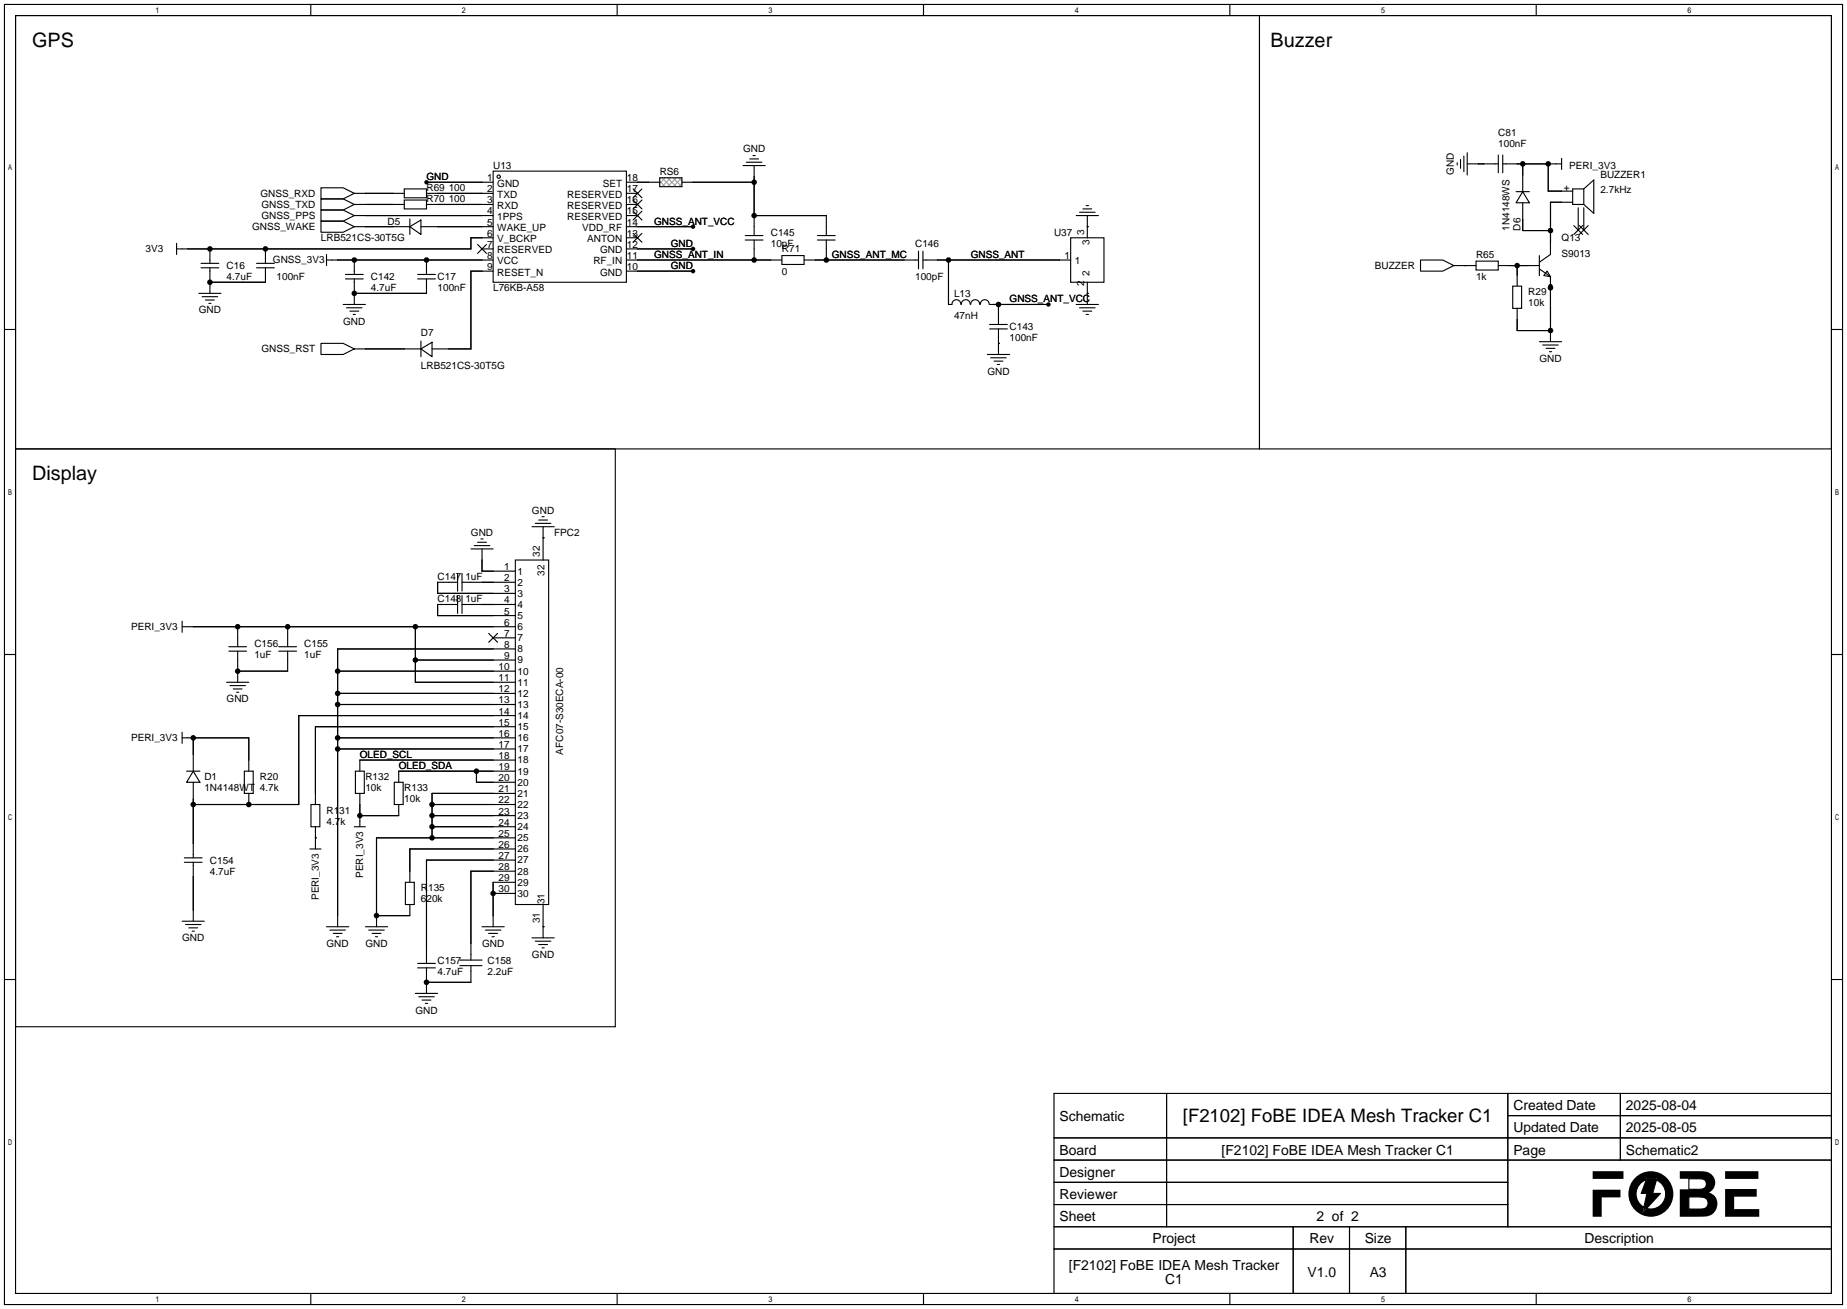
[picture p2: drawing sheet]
<svg xmlns="http://www.w3.org/2000/svg" width="422mm" height="299mm" viewBox="0 0 422 299" stroke-linecap="round" stroke-linejoin="round" font-family="sans-serif">
<g fill="#000">
<path d="M364.2 271.9h6.4v1.8h-4.3v4.4h-2.1zM364.2 267.7h7.1v1.8h-7.1zM376.7 269.3h2.2l-.9 3.5h1.8l-4.1 4.4 1-4.4h-1.4zM394.5 271.8h7.3v1.7h-5.2v2.9h5.7v1.7h-7.8zM394.5 267.7h7.6v1.8h-7.6z"/>
<path d="M372.4 272.9a5.2 5.2 0 0 0 10.3 0 5.2 5.2 0 0 0-10.3 0zM375 270.6l1.5-1 .2-.3h2.2l-.1 .4a3.4 3.4 0 0 1 2 4.3 3.4 3.4 0 0 1-4.2 2.2l-.9 1 .2-1.2a3.5 3.5 0 0 1-.9-5.4z"/>
<path d="M384.2 267.7v1.7l4.4 .1a1.26 1.26 0 0 1 1.6 1.2 1.26 1.26 0 0 1-1.6 1.1l-4.4 .1v6.2h3.5a7.2 7.2 0 0 0 3.9-.5 2.97 2.97 0 0 0 .7-4.1l-.5-.4-1-.5a2.6 2.6 0 0 0 1.3-3.2 2.6 2.6 0 0 0-3-1.7zM386.2 273.6h1.7a2.43 2.43 0 0 1 2.6 .9v1.2l-.6 .5-3.7 .2z"/>
<circle cx="348.2" cy="37.5" r=".63"/>
<circle cx="354.1" cy="37.5" r=".63"/>
<circle cx="48" cy="56.9" r=".63"/>
<circle cx="60.7" cy="56.9" r=".63"/>
<circle cx="81" cy="59.4" r=".63"/>
<circle cx="97.5" cy="41.7" r=".51"/>
<circle cx="97.5" cy="59.4" r=".63"/>
<circle cx="158.5" cy="56.9" r=".51"/>
<circle cx="158.5" cy="51.8" r=".51"/>
<circle cx="172.5" cy="49.3" r=".63"/>
<circle cx="172.5" cy="59.4" r=".63"/>
<circle cx="172.5" cy="41.7" r=".63"/>
<circle cx="189" cy="59.4" r=".63"/>
<circle cx="216.9" cy="59.4" r=".63"/>
<circle cx="354.6" cy="52.7" r=".63"/>
<circle cx="48" cy="64.5" r=".63"/>
<circle cx="81" cy="67.1" r=".63"/>
<circle cx="158.5" cy="62" r=".51"/>
<circle cx="228.3" cy="69.6" r=".63"/>
<circle cx="239.8" cy="69.6" r=".51"/>
<circle cx="347" cy="60.7" r=".63"/>
<circle cx="354.6" cy="65.8" r=".63"/>
<circle cx="354.6" cy="75.6" r=".63"/>
<circle cx="354.6" cy="65.4" r=".51"/>
<circle cx="54.4" cy="143.3" r=".63"/>
<circle cx="54.4" cy="153.4" r=".63"/>
<circle cx="65.8" cy="143.3" r=".63"/>
<circle cx="77.2" cy="158.5" r=".63"/>
<circle cx="77.2" cy="153.4" r=".63"/>
<circle cx="95" cy="143.3" r=".63"/>
<circle cx="95" cy="150.9" r=".63"/>
<circle cx="44.2" cy="168.7" r=".63"/>
<circle cx="77.2" cy="168.7" r=".63"/>
<circle cx="77.2" cy="161" r=".63"/>
<circle cx="77.2" cy="171.2" r=".63"/>
<circle cx="109" cy="176.3" r=".63"/>
<circle cx="44.2" cy="183.9" r=".63"/>
<circle cx="56.9" cy="183.9" r=".63"/>
<circle cx="82.3" cy="186.4" r=".63"/>
<circle cx="98.8" cy="186.4" r=".63"/>
<circle cx="98.8" cy="189" r=".63"/>
<circle cx="98.8" cy="183.9" r=".63"/>
<circle cx="98.8" cy="191.5" r=".63"/>
<circle cx="86.1" cy="209.3" r=".63"/>
<circle cx="112.8" cy="204.2" r=".63"/>
<circle cx="97.5" cy="224.5" r=".63"/>
</g>
<g fill="none" stroke="#000" stroke-width=".25">
<path d="M1 1h420.4v297.2h-420.4zM3.6 3.6h415.2v292.1h-415.2zM3.6 3.6h284.4v99h-284.4zM71.1 1v2.6M141.1 1v2.6M211.2 1v2.6M281.3 1v2.6M288 3.6h130.8v99h-130.8zM351.3 1v2.6M112.8 39.1h30.5v25.4h-30.5zM169.9 37.8h5.1M170.7 37.1h3.5"/>
<path d="M171.4 36.3h2.1M172.2 35.6h.5M172.5 37.8v16M333.3 37.2v.5M334 36.4v2.1M334.8 35.7v3.5M335.5 37.5h7.2M335.5 34.9v5.1M342.7 35.4v4.1M343.7 37.5h13.4M343.7 35.4v4.1M348.2 37.5v6.3"/>
<path d="M354.1 37.5v6.2h5.6M357.1 36.2v2.5M40.4 55.6v2.6M48 56.9v3.3M60.7 56.9v3.3M73.4 42.9h5.1l2.5 1.3-2.5 1.3h-5.1zM73.4 45.5h5.1l2.5 1.2-2.5 1.3h-5.1zM73.4 50.5h5.1l2.5 1.3-2.5 1.3h-5.1zM73.4 48h5.1l2.5 1.3-2.5 1.2h-5.1zM74.7 59.4h38.1M74.7 58.2v2.5M81 44.2h11.5"/>
<path d="M81 46.7h11.5M81 49.3h31.8M81 51.8h12.7M81 59.4v3.3M92.5 43.2h5v2h-5zM92.5 45.7h5v2.1h-5zM93.7 51.8l2.6-1.5v3.3zM93.7 50v3.6M96.3 51.8h16.5M97.5 41.7h15.3M97.5 44.2h15.3M97.5 46.7h15.3"/>
<path d="M97.5 59.4v3.3M109.2 55.9l2.1 2M110.2 56.9h2.6M111.3 55.9l-2.1 2M112.8 54.4h-5.1v2.5h-67.3M143.3 41.7h7.6M143.3 44.2h2.5M143.3 46.7h2.5M143.3 49.3h2.5M143.3 51.8h15.2M143.3 54.4h2.5M143.3 56.9h15.2"/>
<path d="M143.3 59.4h35.5M144.8 53.3l2 2.1M144.8 48.3l2 2M144.8 45.7l2 2.1M144.8 43.2l2 2M146.8 53.3l-2 2.1M146.8 48.3l-2 2M146.8 45.7l-2 2.1M146.8 43.2l-2 2M150.9 40.6h5.1v2.1h-5.1zM156 41.7h16.5M170.4 53.8h4.1"/>
<path d="M170.4 54.9h4.1M172.5 49.3h16.5v4.5M172.5 54.9v4.5M178.8 58.4h5.1v2.1h-5.1zM183.9 59.4h26.2M186.9 53.8h4.1M186.9 54.9h4.1M189 54.9v4.5M210.1 57.4v4.1M211.1 59.4h33.8M211.1 57.4v4.1M216.9 59.4v10.2h.8"/>
<path d="M244.9 54.4h7.6v10.1h-7.6zM246.1 49.3h5.1M246.9 48.5h3.5M247.6 47.8h2.1M248.4 47h.5M248.7 51.8h.1M248.7 49.3v5.1M324.9 59.4h5l2.6 1.3-2.6 1.3h-5zM337.6 59.7h5v2h-5zM346.7 43.8h3.1M348.2 43.8l1.6 2.6h-3.1zM348.2 46.4v6.3h6.4"/>
<path d="M352 58.4v4.6M359.7 46.2h-5.1v12l-2.6 1.7M359.9 51.6l2 2M360.9 47.5v5.1M361.2 51.6l2 2M361.9 51.6l-2 2M362.2 43.2h-2.5v3.5h2.5M362.2 43.2l2.3-2.1v7.7l-2.3-2.1M362.2 43.2v3.5M362.2 47.5v5.1M363.2 51.6l-2 2M1 75.3h2.6"/>
<path d="M45.5 67.1h5M46 61.2h4M46 60.2h4M46.2 67.8h3.6M47 68.6h2M47.8 69.3h.5M48 61.2v5.9M58.7 61.2h4M58.7 60.2h4M60.7 61.2v3.3h-12.7M73.4 78.5h5.1l2.5 1.3-2.5 1.2h-5.1zM78.5 69.6h5.1"/>
<path d="M79 63.8h4.1M79 62.7h4.1M79.2 70.4h3.6M80 71.1h2M80.8 71.9h.5M81 63.8v5.8M81 79.8h15.3M95.5 63.8h4.1M95.5 62.7h4.1M96.3 79.8l2.5-1.6v3.3zM96.3 78v3.5M97.5 63.8v3.3h-16.5"/>
<path d="M112.8 62h-5.1v17.8h-8.9M143.3 62h15.2M217.7 69.6a1.01 1.01 0 0 1 1-1.1 1.01 1.01 0 0 1 1 1.1M219.9 69.6a1.01 1.01 0 0 1 1-1.1 1.01 1.01 0 0 1 1 1.1M222 69.6a1.01 1.01 0 0 1 1-1.1 1.01 1.01 0 0 1 1 1.1M224.2 69.6a1.01 1.01 0 0 1 1-1.1 1.01 1.01 0 0 1 1 1.1M226.3 69.6h13.5M226.3 75.2h4.1M226.3 74.2h4.1M228.3 78.5h.1M228.3 69.6v4.6M228.3 75.2v5.8"/>
<path d="M246.1 69.6h5.1M246.9 70.4h3.5M247.6 71.1h2.1M248.4 71.9h.5M248.7 67.1h.1M248.7 64.5v5.1M332.5 60.7h5.1M335 60.7h.1M342.6 60.7h9.4M346 65.4h2v5.1h-2zM347 70.5v5.1h7.6M347 60.7v4.7"/>
<path d="M352 61.5l2.6 1.7M352.1 78.1h5M352.8 78.9h3.6M353.6 79.6h2M353.8 62l.8 1.2-1.5-.2zM354.6 63.2v12.4M354.6 75.6v2.5M354.6 65.4v.1M418.8 75.3h2.6M225.8 81h5.1M226.6 81.8h3.5M227.3 82.6h2.1"/>
<path d="M228.1 83.3h.5M354.3 80.4h.5M3.6 102.6h137.1v132.1h-137.1zM122.4 119.6h3.6M123.2 118.9h2M124 118.1h.5M104.6 133.1h-4.5v2.5h17.8M104.6 138.2h-4.5v2.5h17.8M104.6 131.1v4M104.6 136.1v4.1M105.7 133.1h12.2M105.7 138.2h12.2"/>
<path d="M105.7 131.1v4M105.7 136.1v4.1M107.7 125.5h5.1M108.5 124.7h3.5M109.2 124h2.1M110 123.2h.5M110.2 125.5v5.1h7.7M117.9 128h7.6v78.8h-7.6zM121.7 120.4h5M124.2 122.9h.1M124.2 120.4v7.6M1 149.6h2.6"/>
<path d="M41.7 143.3h76.2M41.7 142v2.5M51.8 156h5.1M52.3 148.8h4.1M52.3 147.8h4.1M52.6 156.7h3.5M53.3 157.5h2.1M54.1 158.2h.5M54.4 143.3v4.5M54.4 148.8v7.2M63.8 148.8h4M63.8 147.8h4"/>
<path d="M65.8 148.8v4.6h-11.4M65.8 143.3v4.5M77.2 153.4h40.7M77.2 158.5h40.7M95 150.9h22.9M95 143.3v12.7h22.9M111.8 144.8l2 2M112.8 145.8h5.1M113.8 144.8l-2 2M117.9 148.3h-40.7v63.5M418.8 149.6h2.6M41.7 168.7h15.2v7.6"/>
<path d="M41.7 167.4v2.5M42.7 176.3h3M44.2 176.3l1.5 2.5h-3zM44.2 168.7v7.6M44.2 178.8v17.3M55.9 176.3h2v5.1h-2zM77.2 161h40.7M77.2 168.7h40.7M77.2 171.2h40.7M81.3 176.3h2v5.1h-2zM90.2 178.8h2v5.1h-2zM109 176.3v2.5h8.9"/>
<path d="M117.9 163.6h-49.6v20.3h-24.1M117.9 166.1h-45.8v17.8M117.9 173.7h-35.6v2.6M117.9 176.3h-26.7v2.5M42.2 197.1h4M42.2 196.1h4M44.2 197.1v13.5M56.9 181.4v2.5M70.9 194.1h2.5M71.1 183.9h2.1v5.1h-2.1zM72.1 191.5h.1M72.1 189v5.1"/>
<path d="M81 189h2.6M82.3 181.4v7.6M91.2 183.9v2.5h-8.9M98.8 183.9h19.1M98.8 186.4h19.1M98.8 189h19.1M117.9 199.1h-10.2v20.4M117.9 196.6h-20.4v23.6M117.9 194.1h-24.2v7.6M117.9 181.4h-19.1v10.1M117.9 191.5h-31.8v20.3M41.7 210.6h5"/>
<path d="M42.4 211.3h3.6M43.2 212.1h2M43.9 212.9h.5M74.7 211.8h5.1M75.4 212.6h3.6M76.2 213.4h2M77 214.1h.5M83.6 211.8h5M84.3 212.6h3.6M85.1 213.4h2M85.9 214.1h.5M92.7 201.7h2v5.1h-2z"/>
<path d="M93.7 206.8v2.5h-7.6M105.2 219.5h5M110.2 211.8h5.1M111 212.6h3.6M111.8 213.4h2M112.5 214.1h.5M112.8 204.2h5.1M117.9 201.7h-5.1v10.1M121.7 214.4h5M122.4 215.1h3.6M123.2 215.9h2M124 216.7h.5"/>
<path d="M124.2 211.8h.1M124.2 206.8v7.6M1 223.9h2.6M95 227.1h5.1M95.5 221.2h4.1M95.5 220.2h4.1M95.8 227.8h3.5M96.5 228.6h2.1M97.3 229.4h.5M97.5 221.2v5.9M105.2 220.7h5M107.7 220.7v3.8h-10.2"/>
<path d="M418.8 223.9h2.6M241 249.9h177.8v45.8h-177.8zM266.8 249.9v30.5M344.8 249.9v30.5M344.8 255h74M370.6 249.9v15.3M241 260.1h177.8M241 265.2h177.8M241 270.3h103.8M241 275.3h103.8M375 270.6l1.5-.9-1.2 3.1h1.3l-.7 3.2a3.5 3.5 0 0 1-.9-5.4zM378.8 269.7a3.4 3.4 0 0 1 2 4.3 3.4 3.4 0 0 1-4.2 2.2l3.2-3.4h-1.8z"/>
<path d="M386.2 273.6h3.1a1.36 1.36 0 0 1 1.3 1.5 1.36 1.36 0 0 1-1.5 1.3h-2.9zM386.2 269.4l2.4 .1a1.26 1.26 0 0 1 1.6 1.2 1.26 1.26 0 0 1-1.6 1.1l-2.4 .1zM71.1 295.7v2.5M141.1 295.7v2.5M211.2 295.7v2.5M241 280.4h177.8M241 285.5h177.8M281.3 295.7v2.5M295.8 280.4v15.3M308.6 280.4v15.3M321.5 280.4v15.3M351.3 295.7v2.5"/>
<circle cx="114" cy="40.4" r=".38"/>
</g>
<path d="M150.9 41.4l1.2 1.3M151.4 40.6l2 2.1M152.1 40.6l-1.2 1.3M152.7 40.6l2 2.1M153.4 40.6l-2 2.1M153.9 40.6l2.1 2.1M154.7 40.6l-2 2.1M155.2 40.6l.8 .8M156 40.6l-2.1 2.1M156 41.9l-.8 .8" fill="none" stroke="#999" stroke-width=".23"/>
<g font-size="4.5">
<text x="7.4" y="10.6">GPS</text>
<text x="290.6" y="10.6">Buzzer</text>
<text x="7.4" y="109.7">Display</text>
</g>
<text font-size="4.2" x="270.5" y="256.5">[F2102] FoBE IDEA Mesh Tracker C1</text>
<g font-size="3.2">
<text x="242.3" y="256.3">Schematic</text>
<text x="346.1" y="253.7">Created Date</text>
<text x="371.8" y="253.7">2025-08-04</text>
<text x="242.3" y="263.9">Board</text>
<text x="279.4" y="263.9">[F2102] FoBE IDEA Mesh Tracker C1</text>
<text x="346.1" y="258.8">Updated Date</text>
<text x="346.1" y="263.9">Page</text>
<text x="371.8" y="258.8">2025-08-05</text>
<text x="371.8" y="263.9">Schematic2</text>
<text x="242.3" y="269">Designer</text>
<text x="242.3" y="274.1">Reviewer</text>
<text x="242.3" y="279.1">Sheet</text>
<text x="301.1" y="279.1">2 of 2</text>
<text x="263.6" y="284.2">Project</text>
<text x="299.5" y="284.2">Rev</text>
<text x="312.1" y="284.2">Size</text>
<text x="362.4" y="284.2">Description</text>
<text x="244.4" y="290.3">[F2102] FoBE IDEA Mesh Tracker</text>
<text x="266.5" y="293.4">C1</text>
<text x="299.1" y="291.8">V1.0</text>
<text x="313.2" y="291.8">A3</text>
</g>
<g font-size="2.3">
<text x="169.9" y="34.8">GND</text>
<text x="342.6" y="31">C81</text>
<text x="342.6" y="33.6">100nF</text>
<text x="97.5" y="41.2">GND</text>
<text x="111.4" y="41.4">1</text>
<text x="112.8" y="38.6">U13</text>
<text x="143.4" y="41.4">18</text>
<text x="150.9" y="39.9">RS6</text>
<text x="332.5" y="40" transform="rotate(-90 332.5 40)">GND</text>
<text x="358.9" y="38.6">PERI_3V3</text>
<text x="366" y="40.7">BUZZER1</text>
<text x="59.6" y="45">GNSS_RXD</text>
<text x="59.8" y="47.5">GNSS_TXD</text>
<text x="97.5" y="43.7">R69</text>
<text x="97.5" y="46.3">R70</text>
<text x="102.6" y="43.7">100</text>
<text x="102.6" y="46.3">100</text>
<text x="111.4" y="43.9">2</text>
<text x="111.4" y="46.5">3</text>
<text x="113.7" y="42.7">GND</text>
<text x="113.7" y="45.2">TXD</text>
<text x="113.7" y="47.8">RXD</text>
<text x="129.7" y="47.8">RESERVED</text>
<text x="129.7" y="45.2">RESERVED</text>
<text x="137.9" y="42.7">SET</text>
<text x="143.4" y="46.5">16</text>
<text x="143.4" y="43.9">17</text>
<text x="357.6" y="43.7">+</text>
<text x="366" y="44.2">2.7kHz</text>
<text x="57.6" y="52.6">GNSS_WAKE</text>
<text x="59.8" y="50.1">GNSS_PPS</text>
<text x="88.6" y="51.3">D5</text>
<text x="111.4" y="49">4</text>
<text x="111.4" y="51.6">5</text>
<text x="113.7" y="50.3">1PPS</text>
<text x="113.7" y="52.8">WAKE_UP</text>
<text x="129.7" y="50.3">RESERVED</text>
<text x="133.2" y="52.8">VDD_RF</text>
<text x="143.4" y="51.6">14</text>
<text x="143.4" y="49">15</text>
<text x="149.6" y="51.3">GNSS_ANT_VCC</text>
<text x="176.3" y="53.9">C145</text>
<text x="241" y="53.9">U37</text>
<text x="247.9" y="53.7" transform="rotate(-90 247.9 53.7)">3</text>
<text x="345.2" y="52.7" transform="rotate(-90 345.2 52.7)">1N4148WS</text>
<text x="347.8" y="52.7" transform="rotate(-90 347.8 52.7)">D6</text>
<text x="33.3" y="57.7">3V3</text>
<text x="73.4" y="55.1">LRB521CS-30T5G</text>
<text x="111.4" y="54.1">6</text>
<text x="111.4" y="56.6">7</text>
<text x="111.4" y="59.2">8</text>
<text x="113.7" y="55.4">V_BCKP</text>
<text x="113.7" y="57.9">RESERVED</text>
<text x="134.3" y="55.4">ANTON</text>
<text x="137.2" y="57.9">GND</text>
<text x="143.4" y="59.2">11</text>
<text x="143.4" y="56.6">12</text>
<text x="143.4" y="54.1">13</text>
<text x="149.6" y="59">GNSS_ANT_IN</text>
<text x="153.4" y="56.4">GND</text>
<text x="176.3" y="56.4">10pF</text>
<text x="178.8" y="57.7">R71</text>
<text x="190.2" y="59">GNSS_ANT_MC</text>
<text x="209.3" y="56.4">C146</text>
<text x="222" y="59">GNSS_ANT</text>
<text x="243.5" y="59.2">1</text>
<text x="249.2" y="56.1" transform="rotate(-90 249.2 56.1)">3</text>
<text x="337.6" y="59">R65</text>
<text x="357.1" y="55.1">Q13</text>
<text x="357.1" y="58.7">S9013</text>
<text x="51.8" y="61.5">C16</text>
<text x="51.8" y="64">4.7uF</text>
<text x="62.4" y="60.2">GNSS_3V3</text>
<text x="63.2" y="64">100nF</text>
<text x="84.8" y="64">C142</text>
<text x="100.1" y="64">C17</text>
<text x="111.4" y="61.7">9</text>
<text x="113.7" y="60.5">VCC</text>
<text x="113.7" y="63">RESET_N</text>
<text x="135.7" y="60.5">RF_IN</text>
<text x="137.2" y="63">GND</text>
<text x="143.4" y="61.7">10</text>
<text x="153.4" y="61.5">GND</text>
<text x="178.8" y="62.8">0</text>
<text x="209.3" y="64">100pF</text>
<text x="245.8" y="60.5">1</text>
<text x="247.9" y="65.4" transform="rotate(-90 247.9 65.4)">2</text>
<text x="249.2" y="63.1" transform="rotate(-90 249.2 63.1)">2</text>
<text x="314.4" y="61.5">BUZZER</text>
<text x="337.6" y="64">1k</text>
<text x="45.5" y="71.7">GND</text>
<text x="84.8" y="66.6">4.7uF</text>
<text x="100.1" y="66.6">100nF</text>
<text x="112.8" y="66.6">L76KB-A58</text>
<text x="218.2" y="67.8">L13</text>
<text x="230.9" y="69.1">GNSS_ANT_VCC</text>
<text x="349.5" y="67.5">R29</text>
<text x="349.5" y="70">10k</text>
<text x="78.5" y="74.2">GND</text>
<text x="96.3" y="76.7">D7</text>
<text x="218.2" y="72.9">47nH</text>
<text x="230.9" y="75.5">C143</text>
<text x="59.8" y="80.5">GNSS_RST</text>
<text x="230.9" y="78">100nF</text>
<text x="352.1" y="82.7">GND</text>
<text x="96.3" y="84.4">LRB521CS-30T5G</text>
<text x="225.8" y="85.6">GND</text>
<text x="121.7" y="117.4">GND</text>
<text x="107.7" y="122.5">GND</text>
<text x="126.7" y="122.5">FPC2</text>
<text x="115.3" y="130.3">1</text>
<text x="118.4" y="131.3">1</text>
<text x="123.5" y="127.2" transform="rotate(-90 123.5 127.2)">32</text>
<text x="124.5" y="131.6" transform="rotate(-90 124.5 131.6)">32</text>
<text x="100.1" y="137.7">C148</text>
<text x="100.1" y="132.6">C147</text>
<text x="106.4" y="137.7">1uF</text>
<text x="106.4" y="132.6">1uF</text>
<text x="115.3" y="132.8">2</text>
<text x="115.3" y="135.4">3</text>
<text x="115.3" y="137.9">4</text>
<text x="118.4" y="133.9">2</text>
<text x="118.4" y="136.4">3</text>
<text x="115.3" y="140.5">5</text>
<text x="115.3" y="143">6</text>
<text x="118.4" y="138.9">4</text>
<text x="118.4" y="141.5">5</text>
<text x="30" y="144">PERI_3V3</text>
<text x="58.2" y="147.9">C156</text>
<text x="69.6" y="147.9">C155</text>
<text x="115.3" y="145.5">7</text>
<text x="115.3" y="148.1">8</text>
<text x="118.4" y="144">6</text>
<text x="118.4" y="146.6">7</text>
<text x="118.4" y="149.1">8</text>
<text x="58.2" y="150.4">1uF</text>
<text x="69.6" y="150.4">1uF</text>
<text x="114" y="153.2">10</text>
<text x="114" y="155.7">11</text>
<text x="115.3" y="150.6">9</text>
<text x="118.4" y="151.6">9</text>
<text x="118.4" y="154.2">10</text>
<text x="51.8" y="160.6">GND</text>
<text x="114" y="158.2">12</text>
<text x="114" y="160.8">13</text>
<text x="118.4" y="156.7">11</text>
<text x="118.4" y="159.3">12</text>
<text x="118.4" y="161.8">13</text>
<text x="114" y="163.3">14</text>
<text x="114" y="165.9">15</text>
<text x="118.4" y="164.3">14</text>
<text x="118.4" y="166.9">15</text>
<text x="30" y="169.4">PERI_3V3</text>
<text x="82.3" y="173.3">OLED_SCL</text>
<text x="114" y="168.4">16</text>
<text x="114" y="170.9">17</text>
<text x="114" y="173.5">18</text>
<text x="118.4" y="169.4">16</text>
<text x="118.4" y="172">17</text>
<text x="128.8" y="172.5" transform="rotate(-90 128.8 172.5)">AFC07-S30ECA-00</text>
<text x="46.7" y="178.3">D1</text>
<text x="59.4" y="178.3">R20</text>
<text x="83.6" y="178.3">R132</text>
<text x="91.2" y="175.8">OLED_SDA</text>
<text x="114" y="176">19</text>
<text x="114" y="178.6">20</text>
<text x="118.4" y="174.5">18</text>
<text x="118.4" y="177">19</text>
<text x="118.4" y="179.6">20</text>
<text x="46.7" y="180.9">1N4148WT</text>
<text x="59.4" y="180.9">4.7k</text>
<text x="74.7" y="186">R131</text>
<text x="83.6" y="180.9">10k</text>
<text x="92.5" y="180.9">R133</text>
<text x="92.5" y="183.4">10k</text>
<text x="114" y="181.1">21</text>
<text x="114" y="183.6">22</text>
<text x="118.4" y="182.1">21</text>
<text x="118.4" y="184.7">22</text>
<text x="74.7" y="188.5">4.7k</text>
<text x="114" y="186.2">23</text>
<text x="114" y="188.7">24</text>
<text x="114" y="191.3">25</text>
<text x="118.4" y="187.2">23</text>
<text x="118.4" y="189.7">24</text>
<text x="48" y="197.4">C154</text>
<text x="114" y="193.8">26</text>
<text x="114" y="196.3">27</text>
<text x="118.4" y="192.3">25</text>
<text x="118.4" y="194.8">26</text>
<text x="118.4" y="197.4">27</text>
<text x="48" y="199.9">4.7uF</text>
<text x="83.1" y="200.7" transform="rotate(-90 83.1 200.7)">PERI_3V3</text>
<text x="96.3" y="203.7">R135</text>
<text x="114" y="198.9">28</text>
<text x="114" y="204">30</text>
<text x="114" y="201.4">29</text>
<text x="118.4" y="199.9">28</text>
<text x="118.4" y="202.4">29</text>
<text x="72.9" y="205.7" transform="rotate(-90 72.9 205.7)">PERI_3V3</text>
<text x="96.3" y="206.3">620k</text>
<text x="118.4" y="205">30</text>
<text x="124.5" y="206.7" transform="rotate(-90 124.5 206.7)">31</text>
<text x="41.7" y="215.2">GND</text>
<text x="123.5" y="211.1" transform="rotate(-90 123.5 211.1)">31</text>
<text x="74.7" y="216.4">GND</text>
<text x="83.6" y="216.4">GND</text>
<text x="100.1" y="220.2">C157</text>
<text x="110.2" y="216.4">GND</text>
<text x="111.5" y="220.2">C158</text>
<text x="121.7" y="219">GND</text>
<text x="100.1" y="222.8">4.7uF</text>
<text x="111.5" y="222.8">2.2uF</text>
<text x="95" y="231.7">GND</text>
</g>
</svg>
